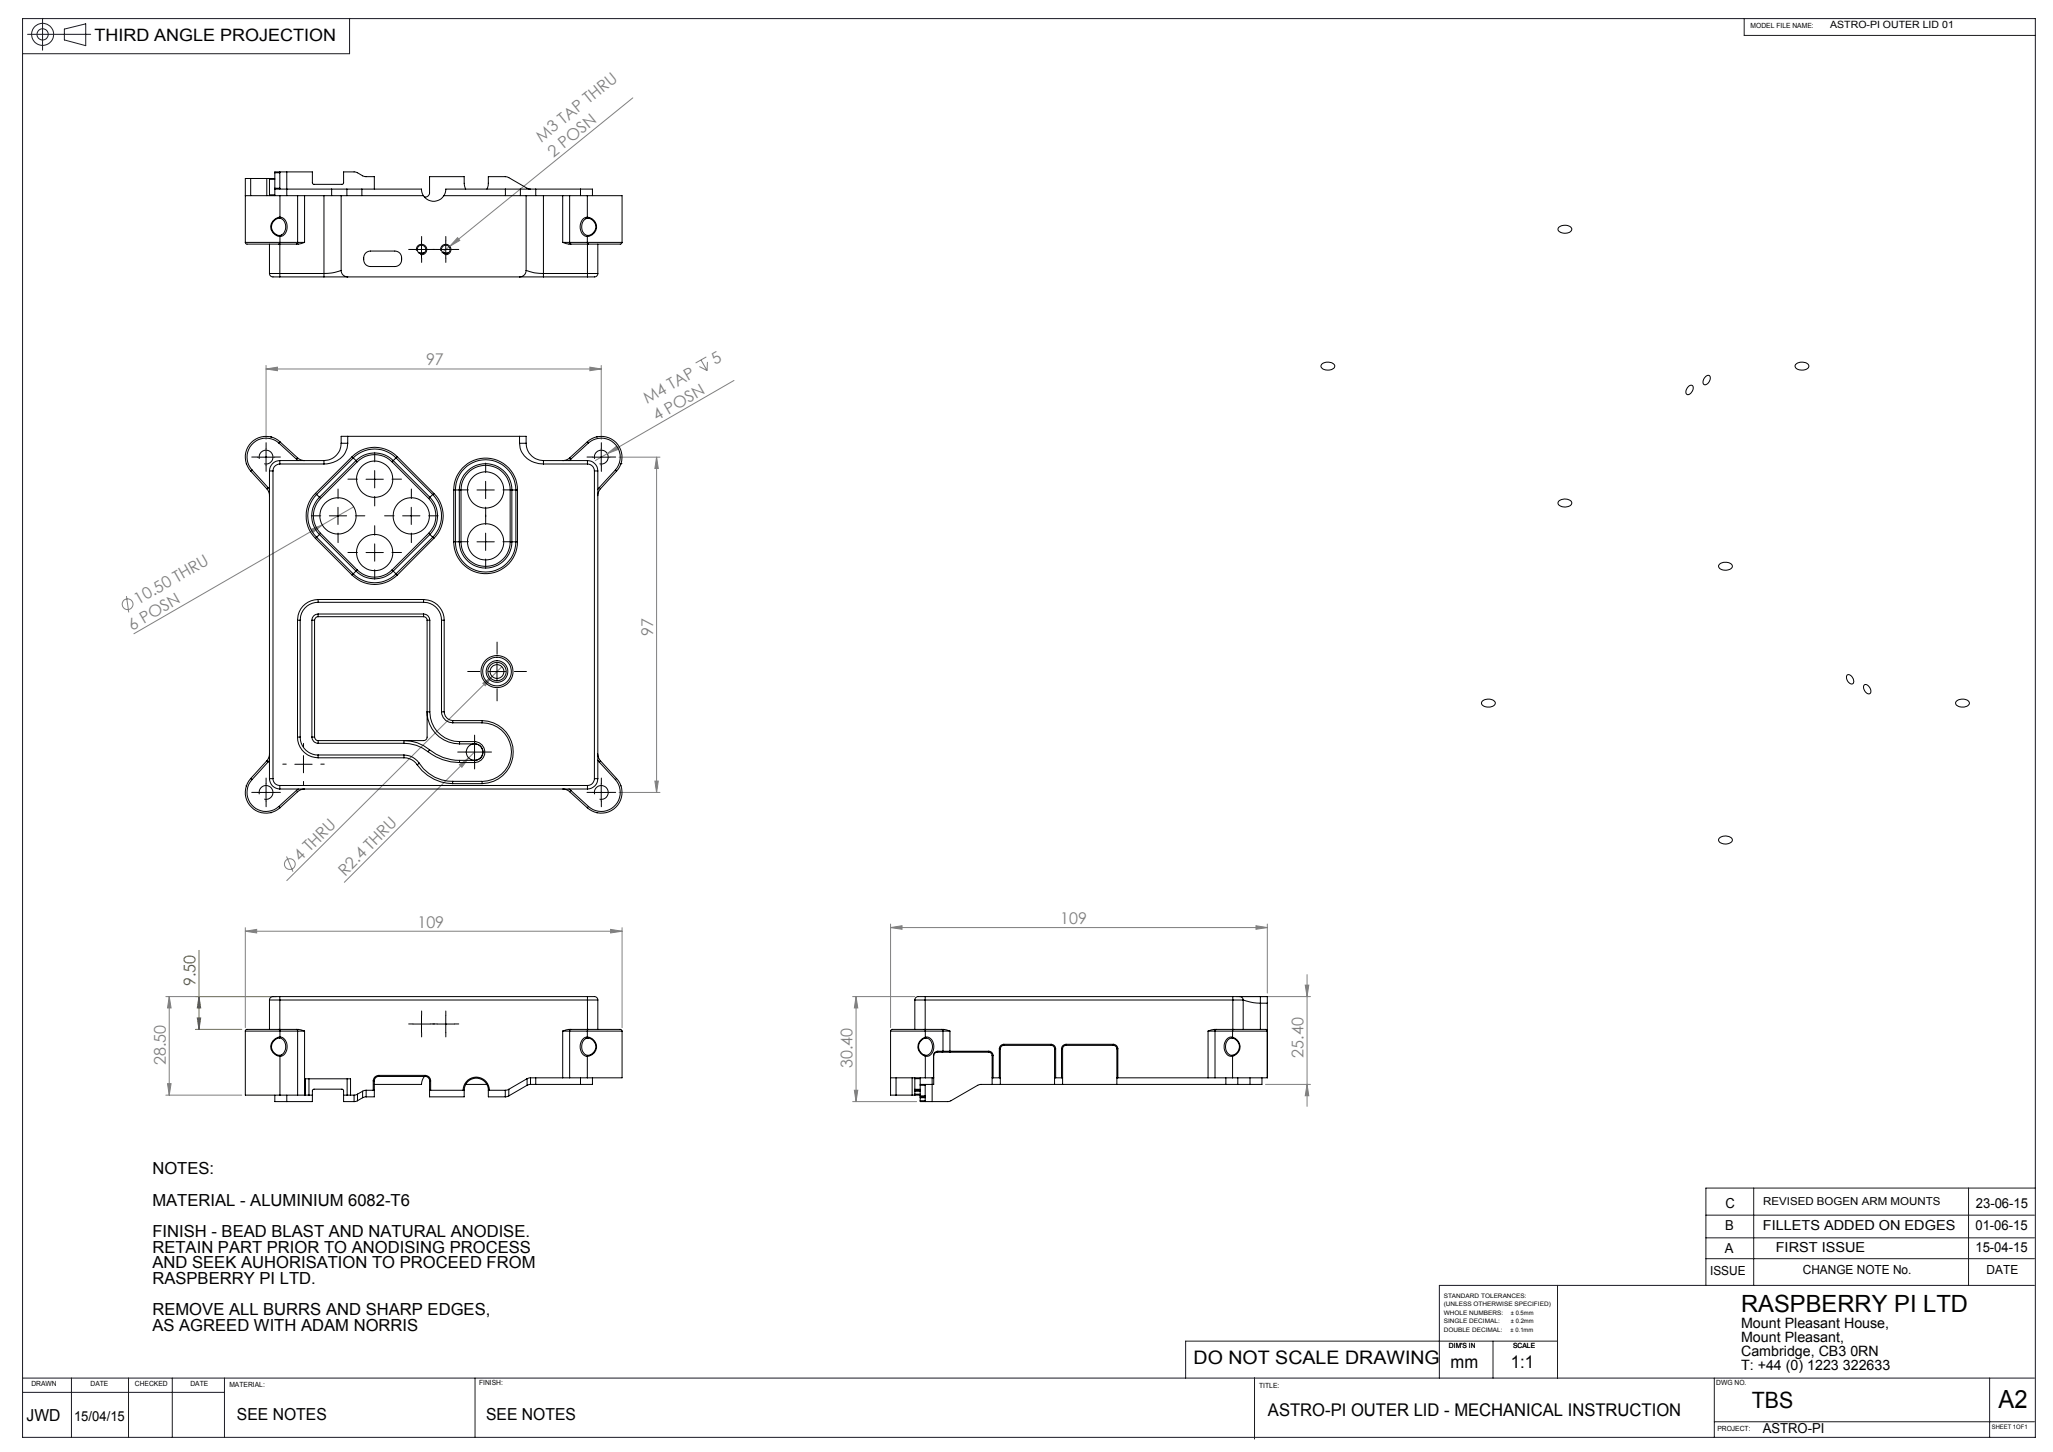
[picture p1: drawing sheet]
<svg xmlns="http://www.w3.org/2000/svg" width="594mm" height="420mm" viewBox="0 0 594 420" stroke-linecap="round" stroke-linejoin="round" font-family="sans-serif">
<g fill="none" stroke="#808080" stroke-width=".29">
<path d="M183.1 28.3l-53 42.9M130.1 71.2l-2.3 1.9M132.4 68.7l.6 .9-2.9 1.6zM77 106.7l3.3-.5v1zM77 105.7v21.4M77 106.7h97M170.7 106.2l3.3 .5-3.3 .5zM174 105.7v21.4M202.4 106l2.2 1.2M202.8 104.1l1.8 3.1M204.4 103.2l-3.1 1.8M204.7 104.7l-.1 2.5"/>
<path d="M212.4 110l-36.7 21.2M175.7 131.2l2.6-2.1 .5 .9zM175.7 131.2l-3.5 2M179.1 132.2h11.9M190 132.2v97M190 132.2l.5 3.3h-1zM90.1 153.1l3.1-1.2-2.6 2zM93.2 151.9l-54.5 31.4M102.3 146.6l-9.1 5.3M36.6 172.4l.7 4.7M139.7 197.6l2.7-1.9-2 2.6zM142.4 195.7l-59.4 59"/>
<path d="M145.2 192.8l-2.8 2.9M137.3 217.5l-37.7 37.7M132.9 221.2l2.7-2-2 2.8zM179.1 229.2h11.9M189.5 225.9h1l-.5 3.3zM82.9 247.7l1.9 4.4M71 269.4l3.3-.6v1.1zM71 268.3v29M71 269.4h109M176.7 268.8l3.3 .6-3.3 .5zM180 268.3v29M257.7 268.3l3.3-.5v1z"/>
<path d="M257.7 267.3v30M257.7 268.3h109M363.4 267.8l3.3 .5-3.3 .5zM366.7 267.3v19.9M48 288.3h32M49 288.3v28.5M49 288.3l.5 3.3h-1zM246.7 288.3h18M247.7 288.3l.5 3.3h-1zM247.7 288.3v30.3M357.7 288.3h21.5M377.6 285h1.1l-.5 3.3z"/>
<path d="M378.2 281.9v38.1M48 316.8h22M48.5 313.5h1l-.5 3.3zM246.7 318.6h18.5M247.2 315.4h1l-.5 3.2zM366.1 313.7h13.1M378.2 313.7l.5 3.3h-1.1z"/>
<circle cx="36.9" cy="174.8" r="1.56"/>
<circle cx="83.9" cy="249.9" r="1.56"/>
</g>
<g fill="none" stroke="#191924" stroke-width=".29">
<path d="M6.5 5.4h582.4v410.4h-582.4zM8 9.9h18.2M12.3 5.3v9.2M18.6 8.4l6.2-1.5v6.3l-6.2-1.6zM101.1 5.3v10.2h-94.6M504.6 5.4v4.8h84.3M493.6 358.1h95M493.6 351.5h95M507.4 343.7v28.1M569.6 343.7v28.1M588.9 343.7h-95.3v28.1M450.6 371.8v26.8"/>
<path d="M493.6 364.1h95M588.6 371.8h-172.1v26.8M6.5 398.6h582.1M20.7 398.6v17.2M37.2 398.6v17.2M49.8 398.6v17.2M64.9 398.6v17.2M137.4 398.6v17.2M363 398.6v17.7M432 387.9v10.7M450.6 387.9h-107.6v10.7M496 398.6v17.2"/>
<path d="M575.7 398.6v17.2M6.5 402.7h58.4M496 411.3h92.6"/>
<circle cx="12.3" cy="9.9" r="3.2"/>
<circle cx="12.3" cy="10" r="1.63"/>
</g>
<path d="M57.6 274.9v22.9M56.6 288.3h23.4M56.6 297.8h13.4M57.1 294.4h1l-.5 3.4zM57.6 288.3l.5 3.3h-1z" fill="none" stroke="#808000" stroke-width=".29"/>
<g fill="none" stroke="#000" stroke-width=".29">
<path d="M119.5 72.2h5M120.5 72.5a1.5 1.5 0 0 1 1.3-1.8 1.5 1.5 0 0 1 1.6 1.6 1.5 1.5 0 0 1-1.8 1.3M122 69.7v5M126.5 72.2h5M127.5 72.5a1.49 1.49 0 0 1 1.3-1.8 1.49 1.49 0 0 1 1.6 1.6 1.49 1.49 0 0 1-1.8 1.3M129 69.7v5M451 65.8a2.48 2.48 0 0 1 3.8 .5 2.34 2.34 0 0 1-3.6 .7l-.4-.6zM382.4 105.4a2.63 2.63 0 0 1 3.8 .3 2.07 2.07 0 0 1-3 1.2l-1-.7zM488.2 112.1a.87 .87 0 0 1 .8-.7 .87 .87 0 0 1 .9 .6 1.83 1.83 0 0 1-1.8 2.1l-.3-.9zM493.4 109a.81 .81 0 0 1 1.2-.3 .81 .81 0 0 1 .2 1.2 1.38 1.38 0 0 1-1.9 1.2l-.1-.9zM519.6 105.4a2.6 2.6 0 0 1 3.7 .3 1.93 1.93 0 0 1-2.8 1.2 1 1 0 0 1-1-.4 1 1 0 0 1 .1-1.1zM74.5 132.2h5"/>
<path d="M75 132.7a2 2 0 0 1 1.8-2.5 2 2 0 0 1 2.2 2.2 2 2 0 0 1-2.6 1.7M77 129.7v5M105.9 138.6h5M108.4 136.1v5M140.5 139.2v5M171.5 132.2h5M172 132.7a2 2 0 0 1 1.8-2.5 2 2 0 0 1 2.2 2.2 2 2 0 0 1-2.5 1.7M174 129.7v5M95.3 149.2h5M97.8 146.7v5M105.9 159.8h5M108.4 157.3v5"/>
<path d="M116.5 149.2h5M119 146.7v5M138 141.7h5M138 156.7h5M140.5 154.2v5M451.1 144.9a2.59 2.59 0 0 1 3.7 .5 2.12 2.12 0 0 1-3.2 1l-.8-.8zM497.7 163a2.56 2.56 0 0 1 3.5 .7 2.26 2.26 0 0 1-3.2 1 .9 .9 0 0 1-.8-.8 .9 .9 0 0 1 .5-.9zM141.3 194.3h5M143.8 191.8v5M534.4 195.3a1.7 1.7 0 0 1 1.9 2.2 1.12 1.12 0 0 1-1.2 .2 1.12 1.12 0 0 1-.7-1l-.2-.6zM539.4 198.1a1.71 1.71 0 0 1 1.9 2.1 .82 .82 0 0 1-.8 .5 .82 .82 0 0 1-.7-.5l-.6-1.3zM87.8 218.6v4.9"/>
<path d="M134.8 217.5h5M137.3 215v5M429 202.7a2.46 2.46 0 0 1 3.6 .7 2.45 2.45 0 0 1-3.8 .4l-.2-.4zM566.2 202.7a2.52 2.52 0 0 1 3.6 .6 2.2 2.2 0 0 1-3.2 1l-.6-.4-.2-.4zM74.5 229.2h5M75 229.7a2 2 0 0 1 1.8-2.5 2 2 0 0 1 2.2 2.2 2 2 0 0 1-2.6 1.8M77 226.7v5M85.3 221.1h5M171.5 229.2h5M172 229.7a2 2 0 0 1 1.8-2.5 2 2 0 0 1 2.2 2.2 2 2 0 0 1-2.5 1.8M174 226.7v5M497.5 242.4a2.56 2.56 0 0 1 3.7 .5 2.22 2.22 0 0 1-3.2 1l-.8-.8z"/>
<path d="M119.5 296.2h5M122 293.7v5M126.5 296.2h5M129 293.7v5"/>
</g>
<g fill="none" stroke="#000" stroke-width=".29" stroke-dasharray="15.2 1.3 1.3 1.3">
<path d="M119.5 72.2h-1.3M122 69.7v-1.3M122 74.7v1.2M124.5 72.2h1.2M126.5 72.2h-1.3M129 69.7v-1.3M129 74.7v1.2M131.5 72.2h1.2M74.5 132.2h-1.7M77 129.7v-1.6M77 134.7v1.7M79.5 132.2h1.6"/>
<path d="M103.4 138.6h-2.7M108.4 133.6v-2.8M113.4 138.6h2.8M140.5 136.7v-2.7M171.5 132.2h-1.7M174 129.7v-1.6M174 134.7v1.7M176.5 132.2h1.6M92.8 149.2h-2.7M97.8 144.2v-2.7M97.8 154.2v2.8M102.8 149.2h2.8"/>
<path d="M103.4 159.8h-2.7M108.4 143.6v2.7M108.4 154.8v-2.7M113.4 159.8h2.8M114 149.2h-2.7M119 144.2v-2.7M119 154.2v2.8M124 149.2h2.8M135.5 141.7h-2.7M135.5 156.7h-2.7M140.5 146.7v2.8M140.5 151.7v-2.7"/>
<path d="M145.5 141.7h2.8M145.5 156.7h2.8M108.4 164.8v2.8M140.5 161.7v2.8M138.8 194.2h-3.5M143.8 189.2v-3.5M143.8 199.2v3.5M148.8 194.2h3.5M87.8 216v-1M134.8 217.5h-2.4M137.3 215v-2.4M139.8 217.5h2.4"/>
<path d="M74.5 229.2h-1.7M77 226.7v-1.6M77 231.7v1.7M79.5 229.2h1.6M82.8 221h-1M87.8 226v1M92.8 221h1M137.3 220v2.4M171.5 229.2h-1.7M174 226.7v-1.6M174 231.7v1.7M176.5 229.2h1.6"/>
<path d="M119.5 296.2h-1.3M122 293.7v-1.3M122 298.7v1.2M124.5 296.2h1.2M126.5 296.2h-1.3M129 293.7v-1.3M129 298.7v1.2M131.5 296.2h1.2"/>
</g>
<path d="M57.6 288.3l.5 3.3h-1zM57.1 294.4h1l-.5 3.4z" fill="#808000"/>
<g fill="#808080">
<path d="M175.7 131.2l2.6-2.1 .5 .9z"/>
<path d="M90.1 153.1l3.1-1.2-2.6 2z"/>
<path d="M132.4 68.7l.6 .9-2.9 1.6z"/>
<path d="M139.7 197.6l2.7-1.9-2 2.6z"/>
<path d="M132.9 221.2l2.7-2-2 2.8z"/>
<path d="M71 269.4l3.3-.6v1.1zM176.7 268.8l3.3 .6-3.3 .5zM77 106.7l3.3-.5v1zM170.7 106.2l3.3 .5-3.3 .5z"/>
<path d="M257.7 268.3l3.3-.5v1zM363.4 267.8l3.3 .5-3.3 .5z"/>
<path d="M49 288.3l.5 3.3h-1zM48.5 313.5h1l-.5 3.3zM190 132.2l.5 3.3h-1zM189.5 225.9h1l-.5 3.3zM247.7 288.3l.5 3.3h-1zM247.2 315.4h1l-.5 3.2zM377.6 285h1.1l-.5 3.3zM378.2 313.7l.5 3.3h-1.1z"/>
</g>
<g fill="none" stroke="#000" stroke-width=".29">
<path d="M71 56.6h10M72.5 51.6h-1.5v18.5M72.5 51.6h4.7M72.5 51.6v5M77.2 51.6h.7M77.2 51.6v5M77.9 51.6l.1 .3M77.9 51.6h1.6M78 56.4v.2M78 51.9v4.5M78 56.4h1.5M78 51.9h1.5"/>
<path d="M79.5 54.7h16.5M79.5 54.5v.2M79.5 50v4.5M79.5 54.7v1.9M79.5 54.5h1.5M79.5 50h1.5M81 54.5v.2M81 49.7h-1.5v.3M81 49.7v.3M81 49.7h2M81 50v4.5M81 56.6v6.2"/>
<path d="M81 56.6h5.1M83 49.7h7.4v3.2l.4 .4h8.2l.4-.4v-3.2h3.3l3 1.4h2.6v3.6M83 49.7v6.9M86.1 56.6h2M86.1 56.6v13.5M88.1 56.6v13.5M88.1 56.6h5.6M93.7 56.6h5M93.7 56.6v22.5M96 54.7h4.4M96 54.7v1.9M98.7 56.6v21.6"/>
<path d="M98.7 56.6h23.8M100.4 54.7h4.3M100.4 54.7v1.9M104.7 54.7h17.3l.1 1 .4 .9M104.7 54.7v1.9M122.5 56.6a3.5 3.5 0 0 0 5.9 0M128.4 56.6h23.8M134.7 54.7a6.3 6.3 0 0 1-.4-3.6h-10v4.6a1.29 1.29 0 0 1-1.5 1.3M140.9 54.7a5.5 5.5 0 0 0 .4-3.6l5.4 .1 5.9 3.3 .9 .2M146.2 54.7h4.4M146.2 54.7h-17.2l-.2 1-.4 .9M146.2 54.7v1.9"/>
<path d="M150.6 54.7h4.4M150.6 54.7v1.9M152.2 56.6h5M152.2 56.6v21.6M155 54.7v1.9M155 54.7h13M157.2 56.6h5.6M157.2 56.6v22.5M162.8 56.6h2M162.8 56.6v13.5M164.8 56.6v13.5M164.8 56.6h5.1"/>
<path d="M168 54.7h3.4v1.9M168 54.7v1.9M169.9 56.6h10.1v13.5M169.9 56.6v6.2M71 70.1l.4 .5h9.3M71 70.1h10M78 79.1h3M78 79.1a1.36 1.36 0 0 0 1.9 1h1.1M78 70.6v8.5M80.7 70.6h5.1M80.8 63.1a2.5 2.5 0 0 0-2.2 2.5 2.5 2.5 0 0 0 2.2 2.5M80.8 68.1l.2 .3"/>
<path d="M80.8 63.1a2.68 2.68 0 0 1 1.9 2.2 2.68 2.68 0 0 1-1.1 2.6l-.8 .2M81 79.1v1M81 70.6v8.5M81 79.1h12.7M81 62.8a2.81 2.81 0 0 0-2.7 2.8 2.81 2.81 0 0 0 2.7 2.8M81 62.8l-.2 .3M81 70.1l-.3 .5M81 62.8a2.99 2.99 0 0 1 1.2 5.1l-1.2 .5M81 68.4v1.7M81 70.1h5.1M86.1 70.1l-.3 .5M86.1 70.1h2"/>
<path d="M88.1 70.1l-2.3 .5M93.7 79.1v1M98.7 78.2a1.87 1.87 0 0 0 1.9 1.9M98.7 78.2l-2.4 .7-2.6 .2M105.8 73.2l1.4-.6h7a2.26 2.26 0 0 1 2 2.3 2.26 2.26 0 0 1-2 2.2h-7a2.3 2.3 0 0 1-1.9-1.5 2.3 2.3 0 0 1 .5-2.4zM121.1 73.1h1.7M128.2 73.1h.4M128.6 73.1h1.2M128.6 73.1v.3M152.2 78.2a1.87 1.87 0 0 1-1.9 1.9M152.2 78.2l.6 .2a11.2 11.2 0 0 0 4.4 .7M157.2 79.1v1"/>
<path d="M157.2 79.1h12.8M162.8 70.1h2M162.8 70.1l2.4 .5M164.8 70.1l.4 .5M164.8 70.1h5.1M165.2 70.6h5.1M169.9 62.8a2.81 2.81 0 0 1 2.7 2.8 2.81 2.81 0 0 1-2.7 2.8M169.9 62.8l.2 .3M169.9 70.1l.4 .5M169.9 62.8a2.89 2.89 0 0 0-1.7 4.4l.9 1 .8 .2M169.9 70.1h10.1M169.9 68.4v1.7"/>
<path d="M170 79.1v1M170 79.1h3M170 70.6v8.5M170.1 63.1a2.5 2.5 0 0 1 2.3 2.5 2.5 2.5 0 0 1-2.3 2.5M170.1 68.1l-.2 .3M170.1 63.1a2.6 2.6 0 0 0-1.8 2.5 2.6 2.6 0 0 0 1.8 2.5M173 79.1a1.31 1.31 0 0 1-1.9 1h-1.1M173 70.6v8.5M180 70.1l-.4 .5h-9.3M81 80.1h12.7M93.7 80.1h6.9M100.6 80.1h49.7"/>
<path d="M150.3 80.1h6.9M157.2 80.1h12.8M71.3 134.1v.1M72.5 136.3l4.7 5.1M72.9 135.9l-.4 .4M72.9 135.9l4.6 5.1M78 136.2h1M78 136.2v89M78.3 126.4h.1M79 136.2v89M80.7 128.1a5.5 5.5 0 0 0-7.6 .2 5.5 5.5 0 0 0-.2 7.6M80.7 128.1l5.1 4.7"/>
<path d="M81 134.2a1.99 1.99 0 0 0-2 2M81 133.2v1M81 133.2a3 3 0 0 0-3 3M81 134.2h12.7M81 133.2h12.7M81 127.8a6 6 0 0 0-8.3 .2 6 6 0 0 0-.2 8.3M81 127.8l-.3 .3M81 127.8l5.1 4.7M85.8 132.8l.5 .4M86.1 132.5l-.3 .3M86.1 132.5l1.2 .6 .8 .1M93.7 133.2v1"/>
<path d="M98.7 128.2h1.9M98.7 128.2a5 5 0 0 1-5 5M100.6 126.2h-1.9v2M100.6 128.2a6.4 6.4 0 0 1-6.9 6M100.6 126.2v2M100.6 126.2h49.7M101.9 132.1a9.2 9.2 0 0 1 13 0M101.9 132.1l.3 .4M101.9 132.1l-10.6 10.6M102.2 132.5a8.7 8.7 0 0 1 12.4 0M102.2 132.5l-10.6 10.5M102.2 132.5l.8 .7"/>
<path d="M103 133.2a7.7 7.7 0 0 1 10.8 0M103 133.2l.4 .4M103 133.2l-10.6 10.6M103.4 133.6a7.1 7.1 0 0 1 10 0M103.4 133.6l-10.7 10.6M113.4 133.6l10.6 10.6M113.8 133.2l-.4 .4M113.8 133.2l10.6 10.6M114.6 132.5l10.6 10.5M114.6 132.5l-.8 .7M114.9 132.1l-.3 .4M114.9 132.1l10.6 10.6"/>
<path d="M150.3 128.2a6.3 6.3 0 0 0 6.9 6M150.3 128.2h1.9M150.3 126.2h1.9v2M150.3 126.2v2M152.2 128.2a5 5 0 0 0 5 5M157.2 133.2v1M157.2 134.2h12.8M157.2 133.2h12.8M164.8 132.5l-.9 .5-1.1 .2M164.8 132.5l.4 .3M165.2 132.8l-.6 .4M169.9 127.8l.4 .3"/>
<path d="M169.9 127.8a6 6 0 0 1 8.3 .2 6 6 0 0 1 .2 8.3M169.9 127.8l-5.1 4.7M170 134.2a2.05 2.05 0 0 1 2 2M170 133.2v1M170 133.2a3 3 0 0 1 3 3M170.3 128.1a5.5 5.5 0 0 1 7.5 .2 5.5 5.5 0 0 1 .2 7.6M170.3 128.1l-5.1 4.7M172 136.2h1M172 136.2v89M172.6 126.4h.1M173 136.2v89M178 135.9l.4 .4"/>
<path d="M178 135.9l-4.6 5.1M178.4 136.3l-4.7 5.1M179.7 134.1h.1M179.7 134.1l-.1 .1M77.2 141.4l.6 .9 .2 1.1M77.5 141l-.3 .4M77.5 141l.5 .6M91.3 142.7a9.2 9.2 0 0 0 0 13M91.3 142.7l.3 .3M91.3 155.7l10.6 10.7M91.6 143a8.7 8.7 0 0 0 0 12.4M91.6 155.4l-.3 .3"/>
<path d="M91.6 155.4l10.6 10.6M91.6 143l.8 .8M92.4 143.8a7.6 7.6 0 0 0 0 10.8M92.4 143.8l.3 .4M92.4 154.6l-.8 .8M92.4 154.6l10.6 10.6M92.7 144.2a7.1 7.1 0 0 0 0 10.1M92.7 154.3l-.3 .3M92.7 154.3l10.7 10.6M124 154.3l.4 .3M124 144.2a7.1 7.1 0 0 1 0 10.1M124 154.3l-10.6 10.6"/>
<path d="M124.4 143.8a7.7 7.7 0 0 1 0 10.8M124.4 143.8l-.4 .4M124.4 154.6l.8 .8M124.4 154.6l-10.6 10.6M125.2 155.4l.3 .3M125.2 143a8.8 8.8 0 0 1 0 12.4M125.2 155.4l-10.6 10.6M125.2 143l-.8 .8M125.5 142.7a9.2 9.2 0 0 1 0 13M125.5 142.7l-.3 .3M125.5 155.7l-10.6 10.7M131.3 141.7a9.2 9.2 0 0 1 9.2-9.2 9.2 9.2 0 0 1 9.2 9.2"/>
<path d="M131.3 156.7a9.2 9.2 0 0 0 9.2 9.2 9.2 9.2 0 0 0 9.2-9.2M131.3 141.7h.5M131.3 156.7h.5M131.3 141.7v15M131.8 141.7a8.7 8.7 0 0 1 8.7-8.7 8.7 8.7 0 0 1 8.8 8.7M131.8 156.7a8.7 8.7 0 0 0 8.7 8.8 8.7 8.7 0 0 0 8.8-8.8M131.8 141.7v15M131.8 141.7h1.1M131.8 156.7h1.1M132.9 141.7a7.6 7.6 0 0 1 7.6-7.6 7.6 7.6 0 0 1 7.6 7.6M132.9 156.7a7.6 7.6 0 0 0 7.6 7.6 7.6 7.6 0 0 0 7.6-7.6M132.9 141.7h.5"/>
<path d="M132.9 156.7h.5M132.9 141.7v15M133.4 141.7a7.1 7.1 0 0 1 7.1-7.1 7.1 7.1 0 0 1 7.1 7.1M133.4 156.7a7.1 7.1 0 0 0 7.1 7.1 7.1 7.1 0 0 0 7.1-7.1M133.4 141.7v15M147.6 141.7h.5M147.6 156.7h.5M147.6 141.7v15M148.1 141.7h1.2M148.1 156.7h1.2M148.1 141.7v15M149.3 141.7h.4"/>
<path d="M149.3 156.7h.4M149.3 141.7v15M149.7 141.7v15M173.4 141l-.4 .6M173.4 141l.3 .4M173.7 141.4l-.5 .9-.2 1.1M86.1 179.4v33.8M86.1 179.4h.8M86.9 179.4v33.8M90.2 179.4v33.8M90.2 179.4h.8M91 179.4v33.8"/>
<path d="M92 173.4h30.6M92 173.4a6 6 0 0 0-5.9 6M92 174.2a5.1 5.1 0 0 0-5.1 5.2M92 173.4v.8M92 174.2h30.6M92 177.6h30.6M92 177.6l-1.2 .5-.5 .7-.1 .6M92 178.4l-.5 .2-.5 .8M92 177.6v.8M92 178.4h30.6M101.9 166.4a9.2 9.2 0 0 0 13 0M102.2 166l-.3 .4"/>
<path d="M102.2 166a8.7 8.7 0 0 0 12.4 0M103 165.2a7.6 7.6 0 0 0 10.8 0M103 165.2l-.8 .8M103.4 164.9l-.4 .3M103.4 164.9a7.1 7.1 0 0 0 10 0M113.4 164.9l.4 .3M113.8 165.2l.8 .8M114.6 166l.3 .4M122.6 173.4a5.9 5.9 0 0 1 5.9 6M122.6 174.2a5.2 5.2 0 0 1 5.1 5.2M122.6 173.4v.8M122.6 177.6h.1a1.8 1.8 0 0 1 1.7 1.8"/>
<path d="M122.6 178.4a1.02 1.02 0 0 1 1 1M122.6 177.6v.8M123.6 179.4h.8M123.6 179.4v26.5M124.4 179.4v26.5M127.7 179.4h.8M127.7 179.4v26.5M128.5 179.4v26.5M78 219.9l-.5 .5M78 218.1l-.1 .8-.7 1.2M86.1 213.2a6 6 0 0 0 5.9 6M86.1 213.2h.8"/>
<path d="M86.9 213.2a5.2 5.2 0 0 0 5.1 5.2M90.2 213.2l.1 .6 .6 .8 1.1 .4M90.2 213.2h.8M91 213.2l.5 .8 .5 .2M92 219.2h24.9M92 215h24.9M92 218.4h24.9M92 218.4v.8M92 214.2v.8M92 214.2h24.9M116.9 219.2a4.5 4.5 0 0 1 3.8 2M116.9 215a11 11 0 0 1 6.9 2.4"/>
<path d="M116.9 218.4a5.5 5.5 0 0 1 4.4 2.4M116.9 218.4v.8M116.9 214.2a11.3 11.3 0 0 1 7.4 2.7M116.9 214.2v.8M123.6 205.9a9.3 9.3 0 0 0 9.4 9.3M123.6 205.9h.8M123.6 205.9v7.3a1.02 1.02 0 0 1-1 1h-5.7M123.8 217.4a14.9 14.9 0 0 0 9.2 3.2M124.3 216.9l-.5 .5M124.3 216.9a13.5 13.5 0 0 0 8.7 3M124.4 205.9a8.6 8.6 0 0 0 8.6 8.6M127.7 205.9a3.2 3.2 0 0 0 3.3 3.2"/>
<path d="M127.7 205.9h.8M128.5 205.9a2.57 2.57 0 0 0 2.5 2.5M131 208.4h8.5M131 209.1h8.5M131 208.4v.7M133 214.5h4.3M133 219.9v.7M133 214.5v.7M133 215.2h4.3M133 219.9h4.3M137.3 214.5a3 3 0 0 1 3 3 3 3 0 0 1-3 3.1M137.3 219.9v.7"/>
<path d="M137.3 215.2a2.38 2.38 0 0 1 2.5 2.4 2.38 2.38 0 0 1-2.5 2.3M137.3 214.5v.7M137.3 215.2a2.38 2.38 0 0 0-2.4 2.4 2.38 2.38 0 0 0 2.4 2.3M137.3 215.2a2.38 2.38 0 0 1 2.4 2.4 2.38 2.38 0 0 1-2.4 2.3M139.5 208.4a9.1 9.1 0 0 1 9 9.2 9.1 9.1 0 0 1-9 9.1M139.5 209.1a8.5 8.5 0 0 1 8.5 8.5 8.5 8.5 0 0 1-8.5 8.4M139.5 208.4v.7M173 218.1l.1 .8 .6 1.2M173 219.9l.4 .5M71.3 227.3h.1M71.3 227.2v.1M72.5 225.2l.4 .3"/>
<path d="M72.5 225.2a6 6 0 0 0 .2 8.3 6 6 0 0 0 8.3 .2M72.9 225.5a5.5 5.5 0 0 0 .2 7.6 5.5 5.5 0 0 0 7.6 .2M77.2 220.1l.3 .3M77.2 220.1l-4.7 5.1M77.5 220.4l-4.6 5.1M78 225.2h1M78 225.2a3 3 0 0 0 3 3M78.3 235.1h.1M79 225.2a1.93 1.93 0 0 0 2 2M80.7 233.3l.3 .4M81 227.2v1M81 227.2h89"/>
<path d="M81 228.2h89M85.8 228.7l.3 .3M85.8 228.7l-5.1 4.6M86.1 229l-5.1 4.7M86.3 228.2l-.5 .5M88.1 228.2l-.8 .1-1.2 .7M120.7 221.2a12.7 12.7 0 0 0 10.3 5.5M121.3 220.8a11.3 11.3 0 0 0 9.7 5.2M121.3 220.8l-.6 .4M131 226.7h8.5M131 226h8.5M131 226v.7"/>
<path d="M133 220.6h4.3M139.5 226v.7M162.8 228.2l1.1 .2 .9 .6M164.6 228.2l.6 .5M164.8 229l5.1 4.7M165.2 228.7l-.4 .3M165.2 228.7l5.1 4.6M170 227.2v1M170.3 233.3l-.4 .4M172 225.2a1.99 1.99 0 0 1-2 2M172 225.2h1M172.6 235.1h.1"/>
<path d="M173 225.2a3 3 0 0 1-3 3M173.4 220.4l4.6 5.1M173.7 220.1l-.3 .3M173.7 220.1l4.7 5.1M178 225.5a5.5 5.5 0 0 1-.2 7.6 5.5 5.5 0 0 1-7.5 .2M178.4 225.2l-.4 .3M178.4 225.2a6 6 0 0 1-.2 8.3 6 6 0 0 1-8.3 .2M179.6 227.2l.1 .1M71 298.3v18.5h10M71 298.3h10M78 289.3h3M78 289.3v8.5"/>
<path d="M80.7 297.8h-9.3l-.4 .5M80.7 297.8l.3 .5M80.7 297.8h5.1M81 288.3v1M81 288.3h-2a1.04 1.04 0 0 0-1 1M81 288.3h89M81 289.3h89M81 289.3v8.5M81 299.9a2.81 2.81 0 0 0-2.7 2.9 2.81 2.81 0 0 0 2.7 2.8M81 299.9l-.2 .4M81 299.9a3 3 0 0 1 1.2 5.2l-1.2 .5M81 298.3v1.6"/>
<path d="M81 298.3h5.1M85.8 297.8l.3 .5M85.8 297.8l2.3 .5M86.1 298.3h2M86.1 298.3v18.5M88.1 298.3v18.5M162.8 298.3h2M162.8 298.3v13.5M164.8 298.3h5.1M164.8 298.3v13.5M165.2 297.8l-.4 .5M165.2 297.8l-2.4 .5"/>
<path d="M165.2 297.8h5.1M169.9 299.9a2.81 2.81 0 0 1 2.7 2.9 2.81 2.81 0 0 1-2.7 2.8M169.9 299.9l.2 .4M169.9 299.9a2.92 2.92 0 0 0-1.7 4.4l.6 .8 1.1 .5M169.9 298.3h10.1M169.9 298.3v1.6M170 288.3v1M170 289.3h3M170 288.3h1.9a.99 .99 0 0 1 1.1 1M170 289.3v8.5M170.3 297.8h9.3l.4 .5M170.3 297.8l-.4 .5"/>
<path d="M173 289.3v8.5M180 298.3v13.5h-10.1M257.7 298.3v18.5h1.6M257.7 298.3h10M264.7 289.3h3M264.7 289.3v8.5M267.4 297.8h-9.3l-.4 .5M267.4 297.8l.3 .5M267.4 297.8h5.1M267.7 288.3v1M267.7 288.3h-2a.99 .99 0 0 0-1 1M267.7 288.3h89"/>
<path d="M267.7 289.3h89M267.7 289.3v8.5M267.7 298.3h5.1M267.7 298.3v1.7M272.5 297.8l.3 .5M272.5 297.8l2.3 .5M272.8 298.3h2M272.8 298.3v5.8M274.8 298.3v5.8M349.5 298.3h2M349.5 298.3v13.5M351.5 298.3h5.1"/>
<path d="M351.5 298.3v13.5M351.9 297.8l-.4 .5M351.9 297.8l-1.4 .1-1 .4M351.9 297.8h5.1M356.6 298.3v1.7M356.7 289.3h3M356.7 288.3h2M356.7 288.3v1M356.7 289.3v8.5M357 297.8h9.3l.4 .5h-10.1M357 297.8l-.4 .5M358.7 288.3a1.02 1.02 0 0 1 1 1"/>
<path d="M358.7 288.3h6M359.7 289.3l2.6 .7 2.4 .2M359.7 289.3v8.5M364.7 288.3v1.9M364.7 288.3h2v1.9M364.7 290.2h2M364.7 290.2v7.6M366.7 290.2v21.6h-10.1M79.5 316.8v1.8h3.5M80.8 300.3a2.5 2.5 0 0 0-2.2 2.4 2.5 2.5 0 0 0 2.2 2.5M80.8 305.3l.2 .3M80.8 300.3a2.7 2.7 0 0 1 1.9 2.1 2.7 2.7 0 0 1-1.1 2.7l-.8 .2"/>
<path d="M81 305.6v11.2M81 316.8h5.1M83 318.6h7.4v-3.1l.4-.5h8.2l.4 .5v3.1h3M83 316.8v1.8M86.1 316.8h2M88.1 316.8h.3M88.4 316.8h1M88.4 316.8v-4.8h13v4.8M89.4 316.8h1M89.4 312v4.8M99.4 316.8h1M100.4 316.8h1"/>
<path d="M100.4 312v4.8M101.4 316.8h1M102.4 316.8v1.8M103.4 316.5l-1 .3M103.4 318.4l-1 .2M103.4 316.5v1.9M104.9 315.6l-1.5 .9M104.9 315.6v1.9M104.9 317.5l-1.5 .9M105.9 315.4l-1 .2M105.9 317.3l-1 .2M105.9 315.4h2.1"/>
<path d="M105.9 315.4v1.9M108 312.6h.3M108 315.4h.3M108 312.6v2.8M108.3 312.6v4.7h-2.4M109.6 311.1a1.63 1.63 0 0 0-1.6 1.5M109.6 311.1v.3M109.6 311.4a1.27 1.27 0 0 0-1.3 1.2M109.6 311.1h13.4M109.6 311.4h13.4M122.8 311.4l-.6 1-.2 1.3h-13.7M123 311.1a1.57 1.57 0 0 1 1.6 1.5"/>
<path d="M123 311.4a1.21 1.21 0 0 1 1.3 1.2M123 311.1v.3M124.3 312.6h.3M124.3 315.4h.3M124.3 312.6v4.7h10v-1.9M124.6 315.4h9.4M124.6 312.6v2.8M134 315.4a3.8 3.8 0 0 1 3.8-3.8 3.8 3.8 0 0 1 3.8 3.8M134 315.4h.3M134.3 315.4a3.5 3.5 0 0 1 3.5-3.5 3.5 3.5 0 0 1 3.5 3.5M134.7 313.7h6.2M141.3 315.4h.3"/>
<path d="M141.3 315.4v1.9h4.9M141.6 315.4h4.6M146.2 315.4v1.9M147.2 315.1l-1 .3M147.2 317l-1 .3M147.2 315.1v1.9M152.5 312l-5.3 3.1M152.5 312v1.9M152.5 313.9l-5.3 3.1M153.5 311.8l-1 .2M153.5 313.7l-1 .2M153.5 313.7h1.5"/>
<path d="M153.5 311.8h9.3M153.5 311.8v1.9M155 313.7h13M155 311.8v1.9M162.8 311.8h2M164.8 311.8h5.1M168 311.8v1.9M169.9 305.6v6.2M170.1 300.3a2.52 2.52 0 0 1 2.3 2.5 2.52 2.52 0 0 1-2.3 2.5M170.1 305.3l-.2 .3M170.1 300.3a2.66 2.66 0 0 0-1.8 2.3 2.66 2.66 0 0 0 1.5 2.6l.3 .1M171.4 311.8v1.9h-3.4"/>
<path d="M257.7 311.8h10M259.3 316.8h4.6M259.3 311.8v5M263.9 316.8h.8M263.9 311.8v5M264.7 311.8v.2M264.7 315.1v.3M264.7 315.4v.2M264.7 316.5v.3M264.7 316.8h1.5M264.7 315.4h1.5M264.7 312h1.5"/>
<path d="M264.7 315.1h1.5M264.7 312v3.1M264.7 315.6v.9M264.7 315.6h1.5M264.7 316.5h1.5M266.2 313.7v.2M266.2 317v.3M266.2 317.3v.2M266.2 318.4v.2h1.5M266.2 317.3h1.5M266.2 311.8v1.9M266.2 313.9v3.1"/>
<path d="M266.2 317.5v.9M266.2 313.9h1.5M266.2 317h1.5M266.2 317.5h1.5M266.2 318.4h1.5M267.7 300.3a2.63 2.63 0 0 0-1.9 2.6 2.63 2.63 0 0 0 1.9 2.4v.2M267.7 313.7v.2M267.7 317v.3M267.7 317.3v.2M267.7 318.4v.2M267.7 318.6h2M267.7 313.9v3.1"/>
<path d="M267.7 317.5v.9M267.7 300l-.1 .3h.4M267.7 300a2.83 2.83 0 0 0-2.1 2.8 2.83 2.83 0 0 0 2.1 2.7M267.7 300a2.58 2.58 0 0 1 2.4 3.7 2.06 2.06 0 0 1-2.4 1.8M267.7 311.8h2.4M267.7 305.5v6.3M267.9 300.3a2.58 2.58 0 0 1 1.9 2.5 2.58 2.58 0 0 1-1.9 2.4h-.3M269.7 311.8v6.8M270.1 305.3h.1M270.1 311.8h.1M270.1 305.3v6.5M270.2 305.3v8.4h-4"/>
<path d="M271.2 304.4a1.02 1.02 0 0 0-1 .9M271.2 304.4h1.4M271.4 304.1a1.25 1.25 0 0 0-1.3 1.2M271.4 304.1l-.2 .3M271.4 304.1h1.4M272.6 304.4h2.2M272.8 304.1l-.2 .3M272.8 304.1h2M274.8 304.1v.3M274.8 304.1h11.2M274.8 304.4h11.2M286 304.1a1.27 1.27 0 0 1 1.3 1.2"/>
<path d="M286 304.4a1.02 1.02 0 0 1 1.1 .9M286 304.1v.3M287.1 305.3h.2M287.1 311.8h.2M287.1 305.3v8.4M287.3 311.8h1.8M287.3 305.3v6.5M289.1 303.4h.3M289.1 311.8h.3M289.1 303.4v8.4M289.4 303.4v10.3M290.4 302.1a1.33 1.33 0 0 0-1.3 1.3"/>
<path d="M290.4 302.1v.3M290.4 302.4a1.02 1.02 0 0 0-1 1M290.4 302.1h13.7M290.4 302.4h13.7M304.1 302.1a1.33 1.33 0 0 1 1.3 1.3M304.1 302.1v.3M304.1 302.4a.96 .96 0 0 1 1 1M305.1 303.4h.3M305.1 311.8h.3M305.1 303.4v10.3M305.4 311.8h1.7M305.4 303.4v8.4"/>
<path d="M307.1 311.8h.3M307.1 303.4h.3M307.1 303.4v8.4M307.4 303.4v10.3M308.4 302.1a1.33 1.33 0 0 0-1.3 1.3M308.4 302.1v.3M308.4 302.4a.96 .96 0 0 0-1 1M308.4 302.1h13.7M308.4 302.4h13.7M322.1 302.1a1.33 1.33 0 0 1 1.3 1.3M322.1 302.4a1.02 1.02 0 0 1 1 1M322.1 302.1v.3"/>
<path d="M323.1 303.4h.3M323.1 311.8h.3M323.1 303.4v10.3M323.4 311.8h26.1M323.4 303.4v8.4M349.5 311.8h2M351.5 311.8h5.1M354.7 313.7h3.4M354.7 313.7h-71.1l-8.9 4.9h-5M354.7 311.8v1.9M356.4 305.2a2.44 2.44 0 0 0 2.2-2.7 2.44 2.44 0 0 0-2.8-2.1 2.72 2.72 0 0 0-1.2 2.6 2.72 2.72 0 0 0 1.8 2.3M356.6 300a2.82 2.82 0 0 1 2.2 2.8 2.82 2.82 0 0 1-2.2 2.7"/>
<path d="M356.6 300l.2 .3M356.6 300a2.62 2.62 0 0 0-2.3 3.7 2.06 2.06 0 0 0 2.3 1.8M356.6 305.5v6.3M356.8 305.2l-.2 .3M358.1 313.7h3.6M358.1 311.8v1.9M361.7 311.8v1.9M365.1 311.8v1.9h-3.4"/>
<circle cx="122" cy="72.2" r="1.24"/>
<circle cx="129" cy="72.2" r="1.26"/>
<circle cx="108.4" cy="138.6" r="5.3"/>
<circle cx="97.8" cy="149.2" r="5.2"/>
<circle cx="108.4" cy="159.8" r="5.3"/>
<circle cx="119" cy="149.2" r="5.3"/>
<circle cx="140.5" cy="141.7" r="5.3"/>
<circle cx="140.5" cy="156.7" r="5.3"/>
<circle cx="143.8" cy="194.2" r="3.1"/>
<circle cx="143.8" cy="194.2" r="2"/>
<circle cx="143.8" cy="194.3" r="4.2"/>
<circle cx="143.8" cy="194.2" r="4.6"/>
<circle cx="143.8" cy="194.3" r="2.65"/>
</g>
<text font-size="7.2" x="578.3" y="407.3">A2</text>
<text font-size="6.9" x="503.8" y="379.6">RASPBERRY PI LTD</text>
<text font-size="6.5" x="506.9" y="407.3">TBS</text>
<text font-size="5.4" x="345.3" y="394.4">DO NOT SCALE DRAWING</text>
<g font-size="5.1">
<text x="419.7" y="395.6">mm</text>
<text x="437.1" y="395.8">1:1</text>
<text x="366.9" y="409.7">ASTRO-PI OUTER LID - MECHANICAL INSTRUCTION</text>
</g>
<text font-size="4.9" x="27.3" y="11.8">THIRD ANGLE PROJECTION</text>
<g font-size="4.8">
<text x="44.1" y="339.7">NOTES:</text>
<text x="44.1" y="348.7">MATERIAL - ALUMINIUM 6082-T6</text>
<text x="44.1" y="357.8">FINISH - BEAD BLAST AND NATURAL ANODISE.</text>
<text x="44.1" y="362.3">RETAIN PART PRIOR TO ANODISING PROCESS</text>
<text x="44.1" y="366.8">AND SEEK AUHORISATION TO PROCEED FROM</text>
<text x="44.1" y="371.3">RASPBERRY PI LTD.</text>
<text x="44.1" y="380.4">REMOVE ALL BURRS AND SHARP EDGES,</text>
<text x="44.1" y="384.9">AS AGREED WITH ADAM NORRIS</text>
<text x="7.7" y="411">JWD</text>
<text x="68.6" y="410.8">SEE NOTES</text>
<text x="140.7" y="410.6">SEE NOTES</text>
</g>
<g font-size="4.7" fill="#808080">
<text x="156.7" y="41.3" transform="rotate(-39 156.7 41.3)">M3 TAP THRU</text>
<text x="160.2" y="45.6" transform="rotate(-39 160.2 45.6)">2 POSN</text>
<text x="123.3" y="105.7">97</text>
<text x="206.9" y="105.7" transform="rotate(-30 206.9 105.7)">5</text>
<text x="187.3" y="117" transform="rotate(-30 187.3 117)">M4 TAP</text>
<text x="190.1" y="121.8" transform="rotate(-30 190.1 121.8)">4 POSN</text>
<text x="40" y="175" transform="rotate(-30 40 175)">10.50 THRU</text>
<text x="38.2" y="182.5" transform="rotate(-30 38.2 182.5)">6 POSN</text>
<text x="189" y="183.9" transform="rotate(-90 189 183.9)">97</text>
<text x="86.9" y="249.3" transform="rotate(-45 86.9 249.3)">4 THRU</text>
<text x="99.8" y="253.6" transform="rotate(-45 99.8 253.6)">R2.4 THRU</text>
<text x="120.8" y="268.3">109</text>
<text x="306.8" y="267.3">109</text>
<text x="377.2" y="305.9" transform="rotate(-90 377.2 305.9)">25.40</text>
<text x="48" y="308.1" transform="rotate(-90 48 308.1)">28.50</text>
<text x="246.7" y="308.9" transform="rotate(-90 246.7 308.9)">30.40</text>
</g>
<text font-size="4.7" fill="#808000" x="56.6" y="285.2" transform="rotate(-90 56.6 285.2)">9.50</text>
<g font-size="4.1">
<text x="503.8" y="384.2">Mount Pleasant House,</text>
<text x="503.8" y="388.2">Mount Pleasant,</text>
<text x="503.8" y="392.2">Cambridge, CB3 0RN</text>
<text x="503.8" y="396.2">T: +44 (0) 1223 322633</text>
</g>
<g font-size="4">
<text x="499.3" y="349.3">C</text>
<text x="571.7" y="349.3">23-06-15</text>
<text x="499.2" y="355.8">B</text>
<text x="510" y="355.8">FILLETS ADDED ON EDGES</text>
<text x="571.6" y="355.7">01-06-15</text>
<text x="499" y="362.3">A</text>
<text x="513.8" y="362.3">FIRST ISSUE</text>
<text x="571.6" y="362.3">15-04-15</text>
<text x="21.4" y="411">15/04/15</text>
<text x="510" y="414.5">ASTRO-PI</text>
</g>
<g font-size="3.6">
<text x="494.8" y="368.9">ISSUE</text>
<text x="521.6" y="368.4">CHANGE NOTE No.</text>
<text x="574.8" y="368.4">DATE</text>
</g>
<text font-size="3.2" x="510.2" y="348.7">REVISED BOGEN ARM MOUNTS</text>
<text font-size="2.9" x="529.5" y="8.1">ASTRO-PI OUTER LID 01</text>
<g font-size="2.1">
<text x="506.5" y="8">MODEL FILE NAME:</text>
<text x="437.8" y="390">SCALE</text>
<text x="419.2" y="390">DIM'S IN</text>
<text x="9.1" y="400.8">DRAWN</text>
<text x="26.2" y="400.8">DATE</text>
<text x="55.1" y="401">DATE</text>
<text x="66.4" y="401.2">MATERIAL:</text>
<text x="138.6" y="400.5">FINISH:</text>
<text x="364.3" y="401.4">TITLE:</text>
<text x="496.5" y="400.6">DWG NO.</text>
<text x="496.9" y="414">PROJECT:</text>
</g>
<text font-size="2" x="39" y="400.8">CHECKED</text>
<g font-size="1.8">
<text x="417.7" y="375.3">STANDARD TOLERANCES:</text>
<text x="417.7" y="377.8">(UNLESS OTHERWISE SPECIFIED)</text>
<text x="417.7" y="380.3">WHOLE NUMBERS:</text>
<text x="417.7" y="382.8">SINGLE DECIMAL:</text>
<text x="437.1" y="380.3">± 0.5mm</text>
<text x="437.2" y="382.8">± 0.2mm</text>
<text x="417.7" y="385.3">DOUBLE DECIMAL:</text>
<text x="437.1" y="385.3">± 0.1mm</text>
<text x="576.3" y="413.4">SHEET 1OF1</text>
</g>
</svg>
